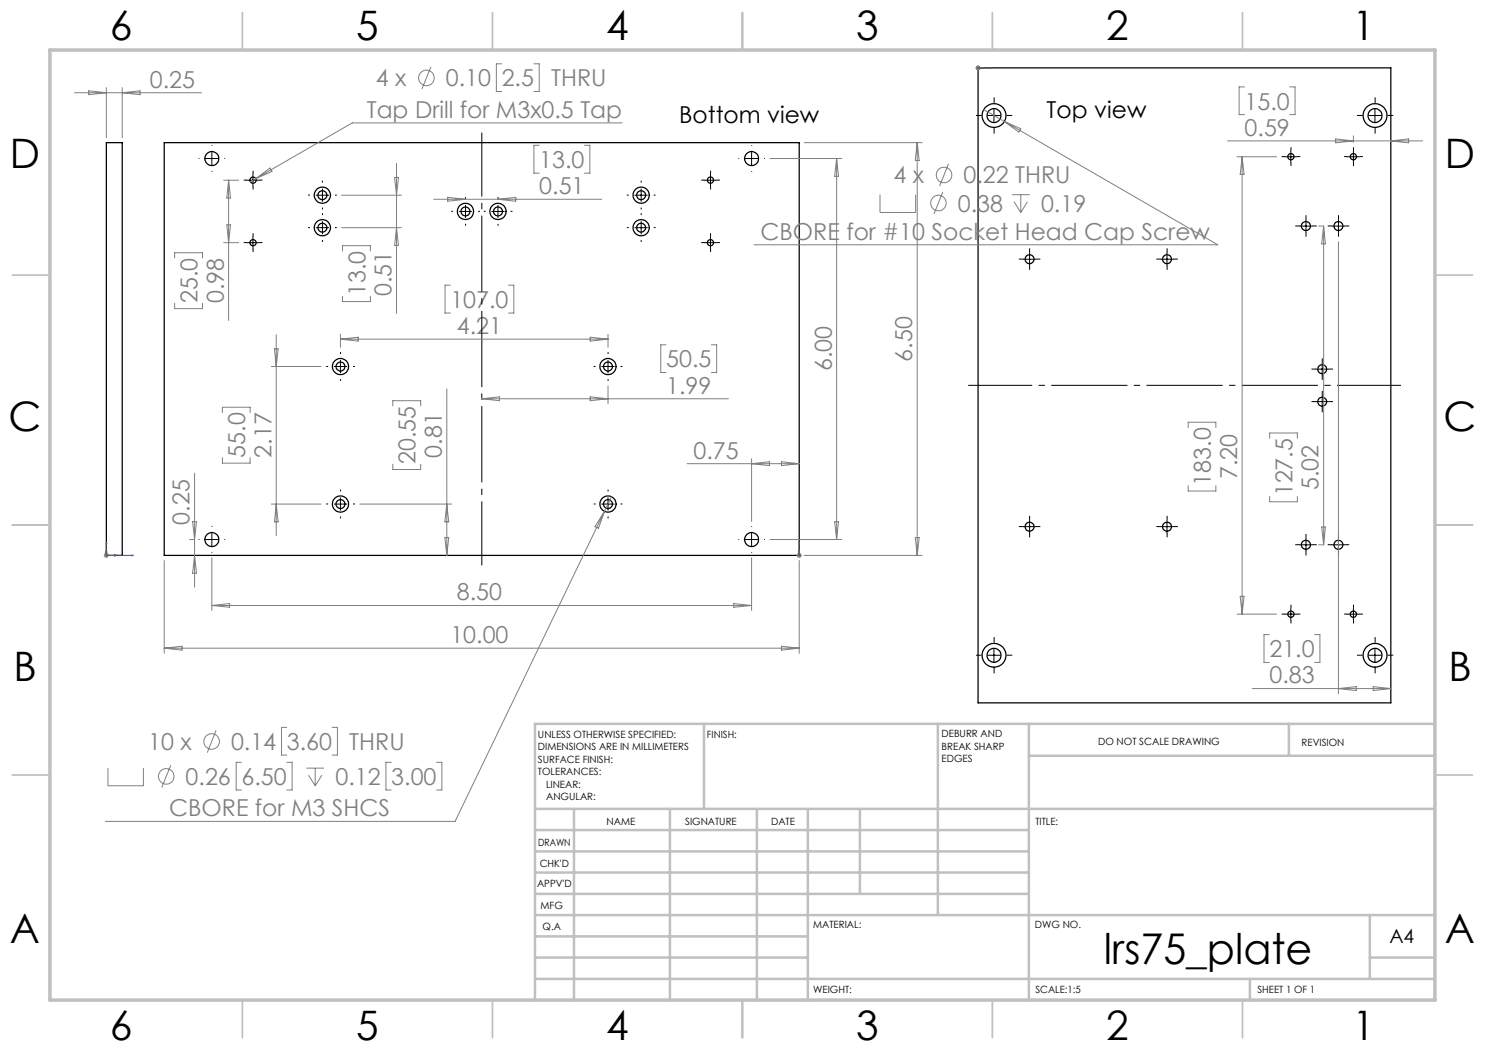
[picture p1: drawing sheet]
<svg xmlns="http://www.w3.org/2000/svg" width="297mm" height="210mm" viewBox="0 0 297 210" stroke-linecap="round" stroke-linejoin="round" font-family="sans-serif">
<g fill="none" stroke="#000" stroke-width=".25">
<path d="M195.6 13.6h82.6v127h-82.6zM21.3 28.5h3.1v82.6h-3.1zM32.8 28.5h127v82.6h-127z"/>
<circle cx="42.4" cy="31.7" r="1.41"/>
<circle cx="50.6" cy="36" r=".62"/>
<circle cx="64.5" cy="39" r="1.64"/>
<circle cx="64.5" cy="39" r=".89"/>
<circle cx="128.2" cy="39" r=".89"/>
<circle cx="128.2" cy="39" r="1.63"/>
<circle cx="142.1" cy="36" r=".63"/>
<circle cx="150.3" cy="31.7" r="1.41"/>
<circle cx="198.8" cy="23.1" r="1.41"/>
<circle cx="198.8" cy="23.1" r="2.38"/>
<circle cx="258.2" cy="31.3" r=".62"/>
<circle cx="270.7" cy="31.3" r=".62"/>
<circle cx="275" cy="23.1" r="1.41"/>
<circle cx="275" cy="23.1" r="2.38"/>
<circle cx="50.6" cy="48.5" r=".62"/>
<circle cx="64.5" cy="45.5" r="1.64"/>
<circle cx="64.5" cy="45.5" r=".89"/>
<circle cx="93.1" cy="42.3" r=".89"/>
<circle cx="93.1" cy="42.3" r="1.63"/>
<circle cx="99.6" cy="42.3" r="1.63"/>
<circle cx="99.6" cy="42.3" r=".91"/>
<circle cx="128.2" cy="45.5" r=".89"/>
<circle cx="128.2" cy="45.5" r="1.63"/>
<circle cx="142.1" cy="48.5" r=".63"/>
<circle cx="205.9" cy="51.8" r=".89"/>
<circle cx="233.4" cy="51.8" r=".89"/>
<circle cx="261.2" cy="45.2" r=".91"/>
<circle cx="267.7" cy="45.2" r=".89"/>
<circle cx="68.1" cy="73.3" r="1.62"/>
<circle cx="68.1" cy="73.3" r=".89"/>
<circle cx="121.6" cy="73.3" r=".89"/>
<circle cx="121.6" cy="73.3" r="1.62"/>
<circle cx="264.4" cy="73.8" r=".91"/>
<circle cx="264.4" cy="80.3" r=".89"/>
<circle cx="42.4" cy="107.9" r="1.41"/>
<circle cx="68.1" cy="100.8" r="1.63"/>
<circle cx="68.1" cy="100.8" r=".89"/>
<circle cx="121.6" cy="100.8" r=".89"/>
<circle cx="121.6" cy="100.8" r="1.63"/>
<circle cx="150.3" cy="107.9" r="1.41"/>
<circle cx="205.9" cy="105.3" r=".91"/>
<circle cx="233.4" cy="105.3" r=".91"/>
<circle cx="261.2" cy="108.9" r=".91"/>
<circle cx="267.7" cy="109" r=".89"/>
<circle cx="198.8" cy="131.1" r="1.41"/>
<circle cx="198.8" cy="131.1" r="2.38"/>
<circle cx="258.2" cy="122.8" r=".63"/>
<circle cx="270.7" cy="122.8" r=".63"/>
<circle cx="275" cy="131.1" r="1.41"/>
<circle cx="275" cy="131.1" r="2.38"/>
</g>
<g fill="none" stroke="#808080" stroke-width=".2">
<path d="M14.9 18.5h25.4M17.7 18.2l3.6 .3-3.6 .4zM21.3 17.5v10M24.4 17.5v10M24.4 18.5l3.6-.3v.7zM86.2 13.4l-1.8 4.4M100.3 12.8h-1v5.5h1M106.8 12.8h1v5.5h-1M195.1 13.6h1M195.3 13.2l.7 .7M195.6 13.1v1M196 13.2l-.7 .7"/>
<path d="M248.9 17.4h-1.1v5.5h1.1M258 17.4h1v5.5h-1M44.7 36h3M45.7 36v28.1M45.7 36l.4 3.6h-.7zM51.2 35.7l-1.1 .7M51.2 35.7l2.8-2.1 .4 .7zM68.3 39h12M78.9 35.5h.8l-.4 3.5zM79.3 32.7v30M86.7 39.9h33.6M89.5 39.5l3.6 .4-3.6 .3z"/>
<path d="M99.6 39.9l3.6-.4v.7zM107.8 29.1h-1v5.5h1M116.9 29.1h1.1v5.5h-1.1M124.4 24.6h-54l-19.2 11.1M154 31.7h14.3M160.8 28.5h23.6M167.3 31.7v76.2M167.3 31.7l.4 3.6h-.8zM176 38.9v3.6h7.1v-3.6M183.4 28.5v82.6M183.4 28.5l.4 3.6h-.7zM188.6 38.4l-1.8 4.4"/>
<path d="M189.7 32.8l-1.8 4.4M196.7 21.9l4.2 2.4M200.9 24.3l42.7 24.7h-92.8M200.9 24.3l3.3 1.4-.4 .7zM202.4 38.9h3.6M204.2 38.9v3.6M245.5 28.2h39M247.4 31.4h7.9M248.4 31.4v91.4M248.4 31.4l.4 3.5h-.8zM267.1 27.8l3.6 .4-3.6 .4zM270.7 27.2v1.3"/>
<path d="M278.2 28.2l3.5-.4v.8zM34.9 51.6v-1.1h5.6v1.1M44.7 48.5h3M45.4 45h.7l-.4 3.5zM68.3 45.5h12M68.5 50.2v-1.1h5.6v1.1M68.5 59.3v1h5.6v-1M79.3 45.5l.4 3.6h-.8zM90.1 57h-1.1v5.6h1.1M101.7 57h1.1v5.6h-1.1M202.8 40.3l1.4 2.2M205.5 40.3l-1.3 2.2"/>
<path d="M263.7 45.2h.8M264.7 45.2v63.8M264.7 45.2l.4 3.6h-.8zM267.7 48.4v90.3M34.9 60.7v1h5.6v-1M54.3 73.3h9.9M54.9 69.8h.7l-.4 3.5zM55.2 66.9v40.3M68.1 66.8v2.7M68.1 67.8h53.5M68.1 67.8l3.5-.4v.8zM89.4 77.8v33.3"/>
<path d="M96.3 79.8h49.4M96.3 79.8l3.6-.4v.7zM118 67.4l3.6 .4-3.6 .4zM118 79.4l3.6 .4-3.6 .3zM121.6 66.8v2.7M121.6 77.2v3.5M133.2 69h-1v5.5h1M142.3 69h1v5.5h-1M38.9 94.6v22.8M44.5 82.5v-1.1h5.5v1.1M44.5 91.5v1.1h5.5v-1.1M78.6 81.2v-1.1h5.5v1.1"/>
<path d="M78.6 92.8v1.1h5.5v-1.1M122.3 99.3l-31.3 65h-69.9M137.4 92.7h22.4M150.3 91.7v12.6M150.3 92.7l3.6-.4v.8zM156.3 92.3l3.5 .4-3.5 .4zM237.6 85.5v-1.1h5.6v1.1M237.6 97.1v1.1h5.6v-1.1M253.9 87.7v-1.1h5.6v1.1M253.9 99.3v1.1h5.6v-1.1M20.8 111.1h1M20.9 110.7l.7 .7"/>
<path d="M21.3 110.6v1M21.6 110.7l-.7 .7M32.8 112.1v18.6M37.9 107.9h.8M38.5 104.3h.8l-.4 3.6zM38.9 111.1l.4 3.5h-.8zM42.4 111.6v10.5M54.3 100.8h9.9M55.2 100.8l.4 3.6h-.7zM72 100.8h18.3M89 107.5h.7l-.3 3.6zM89.4 100.8l.3 3.6h-.7z"/>
<path d="M120.9 102.3l-1.2 3.3-.7-.3zM150.3 111.6v10.5M154 107.9h14.3M159.3 111.1h1M159.5 110.7l.7 .7M159.8 110.6v1M159.8 112.1v18.6M160.2 110.7l-.7 .7M160.8 111.1h23.6M166.9 104.3h.8l-.4 3.6zM183.1 107.5h.7l-.4 3.6zM248 119.3h.8l-.4 3.5z"/>
<path d="M263.7 109h.8M264.3 105.4h.8l-.4 3.6zM32.8 129.6h127M32.8 129.6l3.6-.4v.8zM42.4 121.1h107.9M42.4 121.1l3.5-.4v.8zM146.8 120.7l3.5 .4-3.5 .4zM156.3 129.2l3.5 .4-3.5 .4zM247.4 122.8h7.9M250.4 137.7h27.8M253.9 126.9h-1.1v5.6h1.1M262.9 126.9h1.1v5.6h-1.1"/>
<path d="M267.7 137.7l3.6-.4v.8zM274.6 137.3l3.6 .4-3.6 .4zM21.6 153.6v3.6h7.1v-3.6M34.1 153.1l-1.8 4.4M43.2 146.1l-1.7 4.4M48.3 152.5h-1.1v5.5h1.1M57.4 145.5h-1.1v5.5h1.1M57.4 152.5h1v5.5h-1M61.2 153.6h3.6M61.7 155l1.3 2.2M63 153.6v3.6M64.4 155l-1.4 2.2"/>
<path d="M66.4 145.5h1.1v5.5h-1.1M78.2 152.5h-1v5.5h1M87.3 152.5h1.1v5.5h-1.1"/>
<circle cx="85.3" cy="15.6" r="1.55"/>
<circle cx="188.8" cy="35" r="1.56"/>
<circle cx="187.7" cy="40.6" r="1.56"/>
<circle cx="33.3" cy="155.3" r="1.55"/>
<circle cx="42.3" cy="148.3" r="1.55"/>
</g>
<g fill="none" stroke="#00f" stroke-width=".2">
<path d="M195.5 13.6h.3zM195.5 13.6h.2zM195.6 13.6h.1M195.6 13.6h2.7M196.7 13.6h-.5h.5M198.3 13.6h-.3h.3M21.3 110l.1 .6h-.2zM21.3 108.4v.3h-.1zM21.3 108.4v2.7h5.4M22.9 110.9l.5 .2-.5 .1zM26.4 111l.3 .1-.3 .1zM159.8 108.4v.3v-.3"/>
<path d="M159.8 111v.2zM159.8 110v.6v-.6M159.8 110.9v.3zM159.8 111.1h.1M159.8 108.4v2.7"/>
</g>
<path d="M280.2 77.1h-86.6M96.4 113.1v-86.6" fill="none" stroke="#000" stroke-width=".2" stroke-dasharray="15.2 1.3 1.3 1.3" stroke-dashoffset="2.4" stroke-linecap="butt"/>
<g fill="none" stroke="#000" stroke-width=".2" stroke-dasharray="15.2 1.3 1.3 1.3" stroke-linecap="butt">
<path d="M39.9 31.7h-.2M42.4 34.2v.1M42.4 29.2v-.2M44.9 31.7h.1M49.4 36h-.7M50.6 37.3v.6M50.6 34.8v-.7M51.9 36h.6M62 39h-.4M64.5 36.5v-.4M67 39h.4M93.1 39.8v-.4"/>
<path d="M99.6 39.8v-.4M125.7 39h-.3M128.2 36.5v-.4M130.7 39h.4M140.9 36h-.7M142.1 37.3v.6M142.1 34.8v-.7M143.4 36h.6M147.8 31.7h-.1M150.3 34.2v.1M150.3 29.2v-.2M152.8 31.7h.2"/>
<path d="M196.3 23.1h-1.1M198.8 20.6v-1.1M198.8 25.6v1.1M201.3 23.1h1.2M256.9 31.3h-.6M258.2 30.1v-.7M258.2 32.6v.6M259.4 31.3h.7M269.4 31.3h-.6M270.7 30.1v-.7M270.7 32.6v.6M271.9 31.3h.7"/>
<path d="M272.5 23.1h-1.1M275 20.6v-1.1M275 25.6v1.1M277.5 23.1h1.2M49.4 48.5h-.7M50.6 49.8v.6M50.6 47.3v-.7M51.9 48.5h.6M62 45.5h-.4M64.5 41.5v.4M64.5 48v.4M64.5 43v-.4"/>
<path d="M67 45.5h.4M90.6 42.3h-.4M93.1 44.8v.3M95.6 42.3h.4M97.1 42.3h-.4M99.6 44.8v.3M102.1 42.3h.4M125.7 45.5h-.3M128.2 48v.4M128.2 43v-.4M128.2 41.5v.4M130.7 45.5h.4"/>
<path d="M140.9 48.5h-.7M142.1 49.8v.6M142.1 47.3v-.7M143.4 48.5h.6M204.7 51.8h-.9M205.9 50.6v-.9M205.9 53.1v.9M207.2 51.8h.9M232.2 51.8h-.9M233.4 50.6v-.9M233.4 53.1v.9M234.7 51.8h.9"/>
<path d="M259.9 45.2h-.9M261.2 43.9v-.9M261.2 46.4v.9M262.4 45.2h.9M266.4 45.2h-.9M267.7 43.9v-.9M267.7 46.4v.9M268.9 45.2h.9M65.6 73.3h-.4M68.1 75.8v.4M68.1 70.8v-.4M70.6 73.3h.4"/>
<path d="M119.1 73.3h-.4M121.6 75.8v.4M121.6 70.8v-.4M124.1 73.3h.4M263.2 73.8h-.9M264.4 79.1v-.9M264.4 72.6v-.9M264.4 75.1v.9M265.7 73.8h.9M68.1 98.3v-.4M121.6 98.3v-.4M263.2 80.3h-.9"/>
<path d="M264.4 81.6v.9M265.7 80.3h.9M39.9 107.9h-.2M42.4 110.4v.1M42.4 105.4v-.2M44.9 107.9h.1M65.6 100.8h-.4M68.1 103.3v.4M70.6 100.8h.4M119.1 100.8h-.4M121.6 103.3v.4M124.1 100.8h.4"/>
<path d="M147.8 107.9h-.1M150.3 110.4v.1M150.3 105.4v-.2M152.8 107.9h.2M204.7 105.3h-.9M205.9 104.1v-.9M205.9 106.6v.9M207.2 105.3h.9M232.2 105.3h-.9M233.4 104.1v-.9M233.4 106.6v.9M234.7 105.3h.9"/>
<path d="M259.9 108.9h-.9M261.2 107.7v-.9M261.2 110.2v.9M262.4 108.9h.9M266.4 108.9h-.9M267.7 107.7v-.9M267.7 110.2v.9M268.9 108.9h.9M196.3 131h-1.1M198.8 128.5v-1.1M198.8 133.5v1.2M201.3 131h1.2"/>
<path d="M256.9 122.8h-.6M258.2 121.6v-.7M258.2 124.1v.6M259.4 122.8h.7M269.4 122.8h-.6M270.7 121.6v-.7M270.7 124.1v.6M271.9 122.8h.7M272.5 131h-1.1M275 128.5v-1.1M275 133.5v1.2M277.5 131h1.2"/>
</g>
<g fill="none" stroke="#c0c0c0" stroke-width=".35">
<path d="M48.5 2.5v7.5M98.5 2.5v7.5M148.5 2.5v7.5M198.5 2.5v7.5M248.5 2.5v7.5M2.5 55h7.5M287 55h7.5M2.5 105h7.5M287 105h7.5M2.5 155h7.5M287 155h7.5M48.5 200v7.5"/>
<path d="M98.5 200v7.5M148.5 200v7.5M198.5 200v7.5M248.5 200v7.5"/>
</g>
<g fill="none" stroke="#c0c0c0" stroke-width=".5">
<path d="M140.8 144.8v17M187.6 144.8v38.2M205.8 144.8v55.2M205.8 151.2h81.2M257.8 144.8v6.4M287 144.8h-180v55.2M107 161.8h180M107 178.8h98.8M107 174.5h98.8M107 170.3h98.8M107 166h98.8M114.8 161.8v38.2"/>
<path d="M134 161.8v38.2M151.4 161.8v38.2M161.6 161.8v38.2M172 161.8v17M107 195.8h180M107 191.5h54.6M107 187.3h54.6M107 183h180M250 195.8v4.2M274 191.5h13M274 183v12.8"/>
</g>
<path d="M10 10h277v190h-277z" fill="none" stroke="#c0c0c0" stroke-width=".7"/>
<g fill="none" stroke="#000" stroke-width=".2">
<path d="M41.1 31.7h2.5M42.4 30.5v2.5M49.4 36h2.5M50.6 34.8v2.5M63.2 39h2.5M64.5 37.8v2.5M127 39h2.5M128.2 37.8v2.5M140.8 36h2.5M142.1 34.8v2.5M149.1 31.7h2.5M150.3 30.5v2.5"/>
<path d="M197.6 23.1h2.5M198.8 21.9v2.5M256.9 31.4h2.5M258.2 30.1v2.5M269.4 31.4h2.5M270.7 30.1v2.5M273.8 23.1h2.5M275 21.9v2.5M49.4 48.5h2.5M50.6 47.3v2.5M63.2 45.5h2.5M64.5 44.3v2.5"/>
<path d="M91.9 42.3h2.4M93.1 41.1v2.4M98.4 42.3h2.5M99.6 41.1v2.4M127 45.5h2.5M128.2 44.3v2.5M140.8 48.5h2.5M142.1 47.3v2.5M204.6 51.8h2.6M205.9 50.6v2.5M232.2 51.8h2.5M233.4 50.6v2.5"/>
<path d="M259.9 45.2h2.5M261.2 43.9v2.6M266.4 45.2h2.5M267.7 43.9v2.6M66.9 73.3h2.5M68.1 72.1v2.5M120.3 73.3h2.5M121.6 72.1v2.5M263.2 73.8h2.5M264.4 72.6v2.5M264.4 79.1v2.5M68.1 99.5v2.6"/>
<path d="M121.6 99.5v2.6M263.2 80.3h2.5M41.1 107.9h2.5M42.4 106.7v2.5M66.9 100.8h2.5M120.3 100.8h2.5M149.1 107.9h2.5M150.3 106.7v2.5M204.6 105.3h2.6M205.9 104.1v2.5M232.2 105.3h2.5M233.4 104.1v2.5"/>
<path d="M259.9 109h2.5M261.2 107.7v2.5M266.4 109h2.5M267.7 107.7v2.5M197.6 131h2.5M198.8 129.8v2.5M256.9 122.8h2.5M258.2 121.6v2.5M269.4 122.8h2.5M270.7 121.6v2.5M273.8 131h2.5M275 129.8v2.5"/>
</g>
<g fill="#00f">
<path d="M159.8 108.4v.3zM159.8 111v.2z"/>
<path d="M21.3 110l-.1 .6h.2zM22.9 110.9v.3l.5-.1zM198 13.6h.3zM195.5 13.6h.2zM196.2 13.6h.5zM195.5 13.6h.3z"/>
<path d="M21.3 108.4l-.1 .3h.1zM26.4 111v.2l.3-.1z"/>
<path d="M159.8 110v.6zM159.8 110.9v.3z"/>
</g>
<text font-size="8.5" x="220.7" y="192.7">lrs75_plate</text>
<g font-size="8.1">
<text x="22" y="8">6</text>
<text x="71.2" y="8">5</text>
<text x="121.2" y="8">4</text>
<text x="171.2" y="8">3</text>
<text x="221.2" y="8">2</text>
<text x="270.5" y="8">1</text>
<text x="2" y="33.6">D</text>
<text x="289" y="33.6">D</text>
<text x="1.7" y="86.1">C</text>
<text x="288.7" y="86.1">C</text>
<text x="2.7" y="136.1">B</text>
<text x="289.7" y="136.1">B</text>
<text x="2" y="188.6">A</text>
<text x="289" y="188.6">A</text>
<text x="22" y="208">6</text>
<text x="71.2" y="208">5</text>
<text x="121.2" y="208">4</text>
<text x="171.2" y="208">3</text>
<text x="221.2" y="208">2</text>
<text x="270.5" y="208">1</text>
</g>
<g font-size="4.7" fill="#808080">
<text x="30" y="17.5">0.25</text>
<text x="75.2" y="17.3">4 x</text>
<text x="89.2" y="17.3">0.10</text>
<text x="100.3" y="17.3">2.5</text>
<text x="110.2" y="17.3">THRU</text>
<text x="73.4" y="23.5">Tap Drill for M3x0.5 Tap</text>
<text x="248.9" y="21.9">15.0</text>
<text x="248.9" y="27.1">0.59</text>
<text x="107.9" y="33.6">13.0</text>
<text x="107.9" y="38.8">0.51</text>
<text x="178.7" y="36.7">4 x</text>
<text x="192.7" y="36.7">0.22 THRU</text>
<text x="152.1" y="47.9">CBORE for #10 Socket Head Cap Screw</text>
<text x="191.6" y="42.3">0.38</text>
<text x="208.2" y="42.3">0.19</text>
<text x="73.1" y="59.2" transform="rotate(-90 73.1 59.2)">13.0</text>
<text x="78.3" y="59.2" transform="rotate(-90 78.3 59.2)">0.51</text>
<text x="39.5" y="60.6" transform="rotate(-90 39.5 60.6)">25.0</text>
<text x="44.7" y="60.6" transform="rotate(-90 44.7 60.6)">0.98</text>
<text x="90.1" y="61.6">107.0</text>
<text x="91.4" y="66.8">4.21</text>
<text x="133.2" y="73.5">50.5</text>
<text x="166.3" y="74.2" transform="rotate(-90 166.3 74.2)">6.00</text>
<text x="182.4" y="72.3" transform="rotate(-90 182.4 72.3)">6.50</text>
<text x="133.2" y="78.7">1.99</text>
<text x="49" y="91.5" transform="rotate(-90 49 91.5)">55.0</text>
<text x="54.3" y="91.5" transform="rotate(-90 54.3 91.5)">2.17</text>
<text x="83.1" y="92.8" transform="rotate(-90 83.1 92.8)">20.55</text>
<text x="88.4" y="91.5" transform="rotate(-90 88.4 91.5)">0.81</text>
<text x="138.7" y="91.7">0.75</text>
<text x="247.4" y="95.8" transform="rotate(-90 247.4 95.8)">7.20</text>
<text x="242.2" y="97.1" transform="rotate(-90 242.2 97.1)">183.0</text>
<text x="258.5" y="99.3" transform="rotate(-90 258.5 99.3)">127.5</text>
<text x="263.7" y="98" transform="rotate(-90 263.7 98)">5.02</text>
<text x="37.9" y="105" transform="rotate(-90 37.9 105)">0.25</text>
<text x="91.4" y="120.1">8.50</text>
<text x="90.1" y="128.6">10.00</text>
<text x="253.9" y="131.5">21.0</text>
<text x="253.9" y="136.7">0.83</text>
<text x="29.6" y="150">10 x</text>
<text x="46.2" y="150">0.14</text>
<text x="57.4" y="150">3.60</text>
<text x="69.9" y="150">THRU</text>
<text x="37.1" y="157">0.26</text>
<text x="48.3" y="157">6.50</text>
<text x="67.1" y="157">0.12</text>
<text x="78.3" y="157">3.00</text>
<text x="33.8" y="163.2">CBORE for M3 SHCS</text>
</g>
<g font-size="4.7">
<text x="209.3" y="23.7">Top view</text>
<text x="135.8" y="24.6">Bottom view</text>
</g>
<text font-size="3.9" x="277.9" y="188.5">A4</text>
<g font-size="2">
<text x="107.6" y="147.6">UNLESS OTHERWISE SPECIFIED:</text>
<text x="141.4" y="147.6">FINISH:</text>
<text x="188.3" y="147.5">DEBURR AND</text>
<text x="188.3" y="150">BREAK SHARP</text>
<text x="219.6" y="149">DO NOT SCALE DRAWING</text>
<text x="260.3" y="149.2">REVISION</text>
<text x="107.6" y="150.1">DIMENSIONS ARE IN MILLIMETERS</text>
<text x="107.6" y="152.6">SURFACE FINISH:</text>
<text x="107.6" y="155.1">TOLERANCES:</text>
<text x="188.3" y="152.5">EDGES</text>
<text x="109.2" y="157.6">LINEAR:</text>
<text x="109.2" y="160.1">ANGULAR:</text>
<text x="121.3" y="165">NAME</text>
<text x="137" y="164.9">SIGNATURE</text>
<text x="154.2" y="164.9">DATE</text>
<text x="207.1" y="164.9">TITLE:</text>
<text x="107.6" y="169.1">DRAWN</text>
<text x="107.9" y="173.3">CHK'D</text>
<text x="107.4" y="177.4">APPV'D</text>
<text x="108.1" y="181.8">MFG</text>
<text x="108.5" y="186">Q.A</text>
<text x="162.6" y="185.5">MATERIAL:</text>
<text x="207" y="185.5">DWG NO.</text>
<text x="162.6" y="198.5">WEIGHT:</text>
<text x="207.1" y="198.6">SCALE:1:5</text>
<text x="251.5" y="198.6">SHEET 1 OF 1</text>
</g>
</svg>
